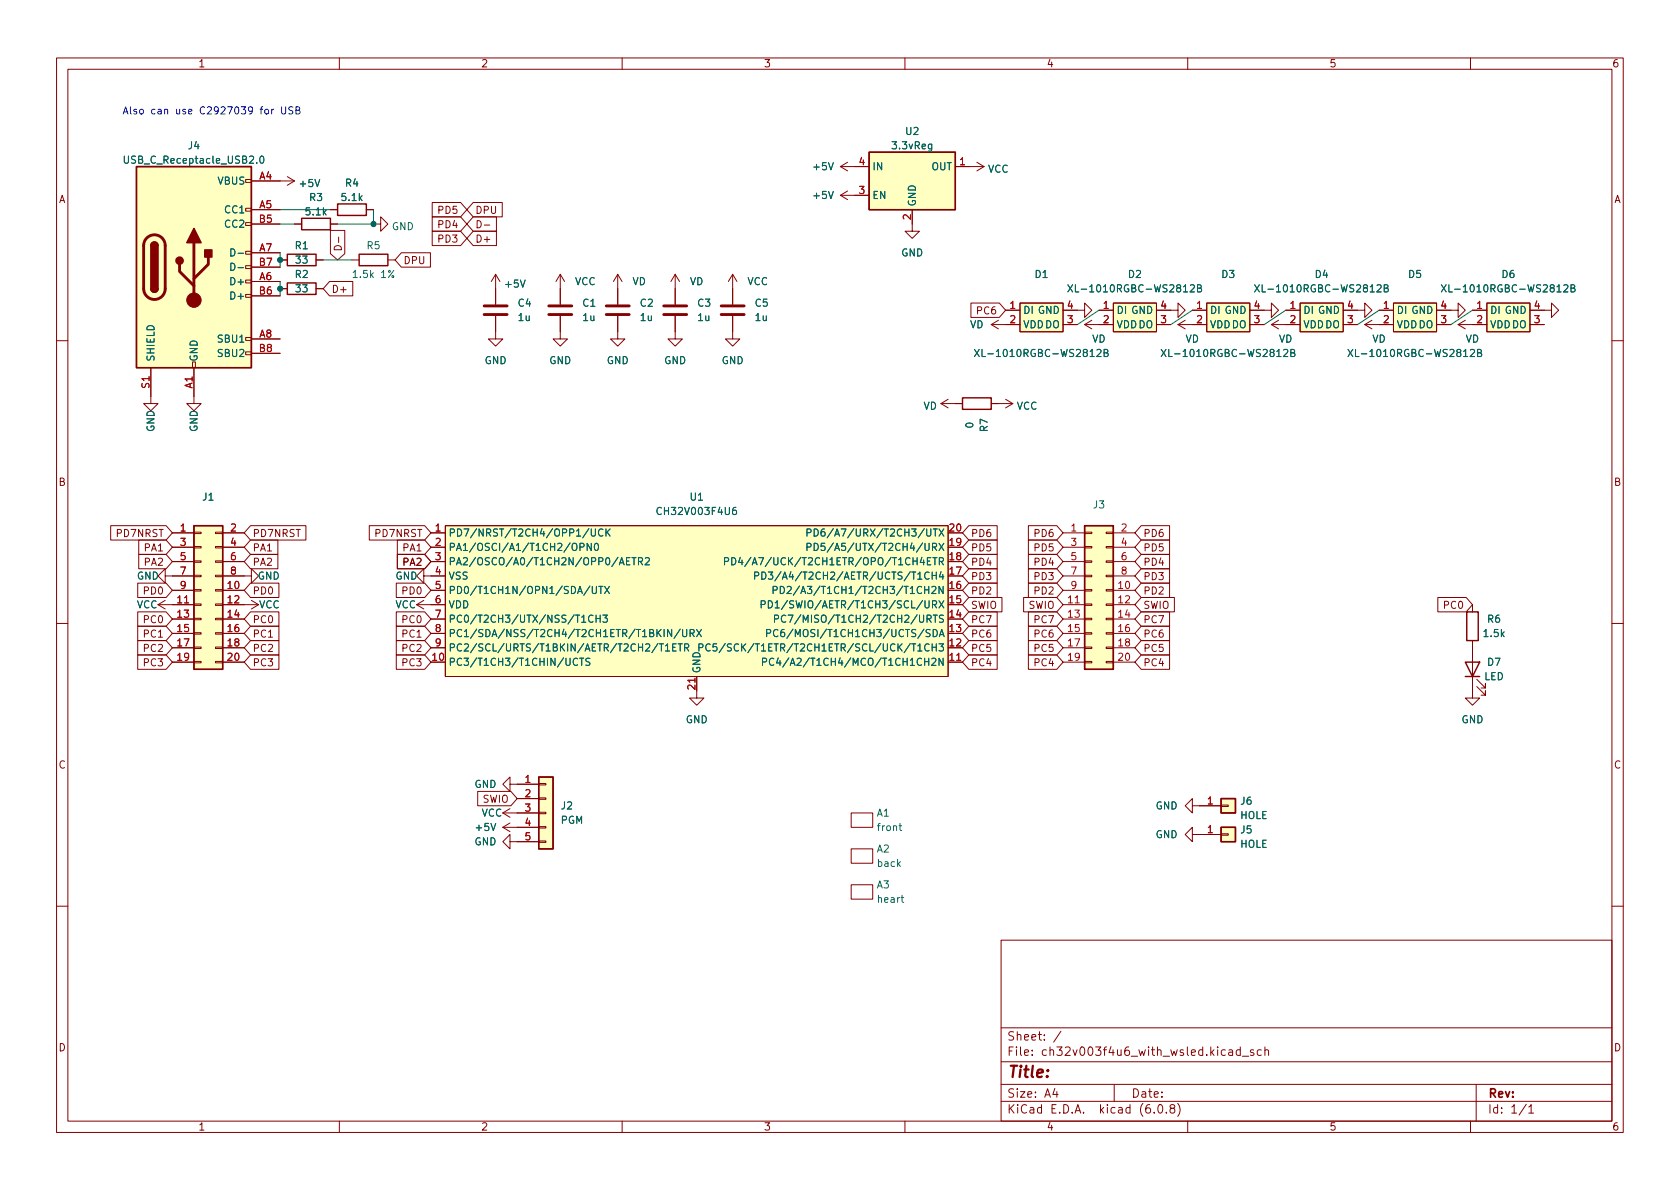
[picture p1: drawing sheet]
<svg xmlns="http://www.w3.org/2000/svg" width="297mm" height="210mm" viewBox="0 0 297 210" stroke-linecap="round" stroke-linejoin="round" font-family="sans-serif">
<g fill="none" stroke="#840000" stroke-width=".18">
<path d="M10 10.2h277v190.1h-277zM12 12.2h273v186.1h-273zM60 10.2v2M110 10.2v2M160 10.2v2M210 10.2v2M260 10.2v2M43.4 39.4h1v.5h-1zM43.4 36.8h1v.5h-1zM43.4 31.7h1v.6h-1zM44.4 32h7.7M44.4 39.6h5.1"/>
<path d="M44.4 37.1h5.1M50.8 31.2l1.3 .8M52.1 32l-1.3 .8M52.1 39.6h1.2M58.4 39.6h1.3M58.4 37.1h1.3M64.8 37.1h1.2M66 39.6h1.3v-1.3l1.3 1.3-1.3 1.3v-1.3M76.4 35.8h5l1.1 1.3-1.1 1.2h-5zM76.4 38.3h5l1.1 1.3-1.1 1.3h-5zM83.7 38.3h4.1v2.6h-4.1l-1.2-1.3zM83.7 35.8h5.1v2.5h-5.1l-1.2-1.2z"/>
<path d="M84.4 39a.64 .64 0 0 1 .7 .6 .64 .64 0 0 1-.7 .7zM85.6 39.8h1M148.6 29.5h5.1M148.6 34.5l1.3 .8M148.6 34.5h5.1M148.6 29.5l1.3 .7M149.9 33.8l-1.3 .7M149.9 28.7l-1.3 .8M161.3 37.1v3.8h1.3l-1.3 1.3-1.3-1.3h1.3M168.9 29.5h5.1M172.7 28.7l1.3 .8M174 29.5l-1.3 .7"/>
<path d="M43.4 59.7h1v.5h-1zM43.4 52.1h1v.5h-1zM43.4 49.5h1v.5h-1zM43.4 47h1v.5h-1zM43.4 44.4h1v.6h-1zM44.4 49.8h5.1M44.4 44.7h5.1M44.4 59.9h5.1M44.4 52.3h5.1M44.4 47.2h5.1M49.5 51h1.3M49.5 46h1.3"/>
<path d="M55.9 51h1.2M55.9 46h1.2M58.3 49.8h4.1v2.5h-4.1l-1.2-1.3zM58.4 40.7h2.6v4.2l-1.3 1.1-1.3-1.1zM59.3 43.6a.66 .66 0 0 1 .7-.1 .66 .66 0 0 1 .4 .7h-1.3zM59.9 41.9v1M62.2 46h1.3M68.6 46h1.2M71 44.7h5.1v2.5h-5.1l-1.2-1.2zM76.4 40.9h5l1.1 1.3-1.1 1.2h-5zM83.7 40.9h4.1v2.5h-4.1l-1.2-1.2zM87.6 55.9v4h1.3l-1.3 1.3-1.2-1.3h1.2"/>
<path d="M87.6 48.5l-.7 1.3M87.6 48.5v5.3M87.6 48.5l.8 1.3M99.1 55.9v4h1.2l-1.2 1.3-1.3-1.3h1.3M99.1 48.5l-.8 1.3M99.1 48.5v5.3M99.1 48.5l.7 1.3M109.2 55.9v4h1.3l-1.3 1.3-1.3-1.3h1.3M109.2 48.5v5.3M109.2 48.5l-.7 1.3M109.2 48.5l.8 1.3M119.4 55.9v4h1.2l-1.2 1.3-1.3-1.3h1.3"/>
<path d="M119.4 48.5v5.3M119.4 48.5l-.8 1.3M119.4 48.5l.7 1.3M129.5 55.9v4h1.3l-1.3 1.3-1.2-1.3h1.2M129.5 48.5v5.3M129.5 48.5l-.7 1.3M129.5 48.5l.8 1.3M171.7 53.6h5l1.1 1.3-1.1 1.2h-5zM175.3 57.4h5M175.3 57.4l1.2 .8M176.5 56.6l-1.2 .8M177.8 54.9h2.5"/>
<path d="M180.3 53.6h7.7v5.1h-7.7zM188 54.9h3.8v-1.3l1.2 1.3-1.2 1.2v-1.2M188 57.4h2.5M191.8 57.4h5M191.8 57.4l1.2 .8M193 56.6l-1.2 .8M194.3 54.9h2.5M196.8 53.6h7.7v5.1h-7.7zM204.5 54.9h3.8v-1.3l1.2 1.3-1.2 1.2v-1.2M204.5 57.4h2.5M208.3 57.4h5.1M208.3 57.4l1.2 .8"/>
<path d="M209.5 56.6l-1.2 .8M210.8 54.9h2.6M213.4 53.6h7.6v5.1h-7.6zM221 54.9h3.8v-1.3l1.3 1.3-1.3 1.2v-1.2M221 57.4h2.5M224.8 57.4h5.1M224.8 57.4l1.3 .8M226.1 56.6l-1.3 .8M227.3 54.9h2.6M229.9 53.6h7.6v5.1h-7.6zM237.5 54.9h3.8v-1.3l1.3 1.3-1.3 1.2v-1.2M237.5 57.4h2.5"/>
<path d="M241.3 57.4h5.1M241.3 57.4l1.3 .8M242.6 56.6l-1.3 .8M243.8 54.9h2.6M246.4 53.6h7.6v5.1h-7.6zM254 54.9h3.8v-1.3l1.3 1.3-1.3 1.2v-1.2M254 57.4h2.5M257.8 57.4h5.1M257.8 57.4l1.3 .8M259.1 56.6l-1.3 .8M260.3 54.9h2.6M262.9 53.6h7.6v5.1h-7.6z"/>
<path d="M270.5 54.9h3.8v-1.3l1.3 1.3-1.3 1.2v-1.2M270.5 57.4h2.5M10 60.2h2M26.7 65v6.4h1.2l-1.2 1.2-1.3-1.2h1.3M34 64h.5v1h-.5zM34.3 65v6.4h1.3l-1.3 1.2-1.3-1.2h1.3M43.4 62.2h1v.5h-1zM44.4 62.5h5.1M166.4 71.4h3.8M166.4 71.4l1.2 .7M167.6 70.6l-1.2 .8M175.3 71.4h3.8"/>
<path d="M177.8 70.6l1.3 .8M179.1 71.4l-1.3 .7M285 60.2h2M19.6 93h9.8l1.1 1.2-1.1 1.3h-9.8zM24.5 98h4.9l1.1 1.3-1.1 1.3h-4.9zM24.5 95.5h4.9l1.1 1.3-1.1 1.2h-4.9zM30.5 94.2h3.8M30.5 96.8h3.8M30.5 99.3h3.8M34.3 99.2h1.3v.2h-1.3zM34.3 96.6h1.3v.3h-1.3zM34.3 94.1h1.3v.3h-1.3z"/>
<path d="M38.1 99.2h1.3v.2h-1.3zM38.1 96.6h1.3v.3h-1.3zM38.1 94.1h1.3v.3h-1.3zM39.4 94.2h3.8M39.4 96.8h3.8M39.4 99.3h3.8M44.3 93h9.8v2.5h-9.8l-1.1-1.3zM44.3 95.5h4.8v2.5h-4.8l-1.1-1.2zM44.3 98h4.8v2.6h-4.8l-1.1-1.3zM65.3 93h9.8l1.1 1.2-1.1 1.3h-9.8zM70.3 98h4.8l1.1 1.3-1.1 1.3h-4.8zM70.3 95.5h4.8l1.1 1.3-1.1 1.2h-4.8z"/>
<path d="M76.2 94.2h2.5M76.2 96.8h2.5M76.2 99.3h2.5M78.7 93h88.9v26.6h-88.9zM171.3 93h5v2.5h-5l-1.1-1.3zM171.3 98h5v2.6h-5l-1.1-1.3zM171.3 95.5h5v2.5h-5l-1.1-1.2zM181.8 95.5h5l1.2 1.3-1.2 1.2h-5zM181.8 93h5l1.2 1.2-1.2 1.3h-5zM181.8 98h5l1.2 1.3-1.2 1.3h-5zM188 94.2h3.8M188 96.8h3.8"/>
<path d="M188 99.3h3.8M191.8 99.2h1.2v.2h-1.2zM191.8 96.6h1.2v.3h-1.2zM191.8 94.1h1.2v.3h-1.2zM195.6 99.2h1.2v.2h-1.2zM195.6 96.6h1.2v.3h-1.2zM195.6 94.1h1.2v.3h-1.2zM196.8 94.2h3.9M196.8 96.8h3.9M196.8 99.3h3.9M201.8 95.5h5v2.5h-5l-1.1-1.2zM201.8 93h5v2.5h-5l-1.1-1.3z"/>
<path d="M201.8 98h5v2.6h-5l-1.1-1.3zM10 110.2h2M24.3 115.8h5.1l1.1 1.3-1.1 1.3h-5.1zM24.3 113.3h5.1l1.1 1.2-1.1 1.3h-5.1zM24.3 108.2h5.1l1.1 1.3-1.1 1.2h-5.1zM24.3 110.7h5.1l1.1 1.3-1.1 1.3h-5.1zM24.3 103.1h5.1l1.1 1.3-1.1 1.3h-5.1zM27.9 106.9h6.4M27.9 106.9l1.3 .8M29.2 101.8v-1.2l-1.3 1.2 1.3 1.3v-1.3h5.1M29.2 106.2l-1.3 .7M30.5 117.1h3.8"/>
<path d="M30.5 104.4h3.8M30.5 109.5h3.8M30.5 112h3.8M30.5 114.5h3.8M34.3 117h1.3v.2h-1.3zM34.3 114.4h1.3v.3h-1.3zM34.3 111.9h1.3v.2h-1.3zM34.3 109.3h1.3v.3h-1.3zM34.3 106.8h1.3v.3h-1.3zM34.3 104.3h1.3v.2h-1.3zM34.3 101.7h1.3v.3h-1.3zM38.1 117h1.3v.2h-1.3z"/>
<path d="M38.1 114.4h1.3v.3h-1.3zM38.1 111.9h1.3v.2h-1.3zM38.1 109.3h1.3v.3h-1.3zM38.1 106.8h1.3v.3h-1.3zM38.1 104.3h1.3v.2h-1.3zM38.1 101.7h1.3v.3h-1.3zM39.4 101.8h5v1.3l1.3-1.3-1.3-1.2v1.2M39.4 106.9h6.3M39.4 117.1h3.8M39.4 104.4h3.8M39.4 109.5h3.8M39.4 112h3.8"/>
<path d="M39.4 114.5h3.8M44.3 110.7h5v2.6h-5l-1.1-1.3zM44.3 113.3h5v2.5h-5l-1.1-1.3zM44.3 108.2h5v2.5h-5l-1.1-1.2zM44.3 103.1h5v2.6h-5l-1.1-1.3zM44.3 115.8h5v2.6h-5l-1.1-1.3zM44.4 106.2l1.3 .7M45.7 106.9l-1.3 .8M70.1 108.2h5l1.1 1.3-1.1 1.2h-5zM70.1 115.8h5l1.1 1.3-1.1 1.3h-5zM70.1 103.1h5l1.1 1.3-1.1 1.3h-5zM70.1 113.3h5l1.1 1.2-1.1 1.3h-5z"/>
<path d="M70.1 110.7h5l1.1 1.3-1.1 1.3h-5zM73.7 106.9h5M73.7 106.9l1.2 .8M74.9 101.8v-1.2l-1.2 1.2 1.2 1.3v-1.3h3.8M74.9 106.2l-1.2 .7M76.2 104.4h2.5M76.2 109.5h2.5M76.2 112h2.5M76.2 114.5h2.5M123.2 119.6v3.8h1.3l-1.3 1.3-1.3-1.3h1.3M167.6 117.1h2.6M171.3 113.3h5v2.5h-5l-1.1-1.3z"/>
<path d="M171.3 115.8h5v2.6h-5l-1.1-1.3zM171.3 103.1h5v2.6h-5l-1.1-1.3zM171.3 100.6h5v2.5h-5l-1.1-1.3zM171.3 108.2h5v2.5h-5l-1.1-1.2zM171.3 110.7h5v2.6h-5l-1.1-1.3zM171.3 105.7h5.9v2.5h-5.9l-1.1-1.3zM181 105.7h5.8l1.2 1.2-1.2 1.3h-5.8zM181.8 113.3h5l1.2 1.2-1.2 1.3h-5zM181.8 108.2h5l1.2 1.3-1.2 1.2h-5zM181.8 115.8h5l1.2 1.3-1.2 1.3h-5zM181.8 110.7h5l1.2 1.3-1.2 1.3h-5zM181.8 100.6h5l1.2 1.2-1.2 1.3h-5z"/>
<path d="M181.8 103.1h5l1.2 1.3-1.2 1.3h-5zM188 106.9h3.8M188 117.1h3.8M188 101.8h3.8M188 104.4h3.8M188 109.5h3.8M188 112h3.8M188 114.5h3.8M191.8 117h1.2v.2h-1.2zM191.8 114.4h1.2v.3h-1.2zM191.8 111.9h1.2v.2h-1.2zM191.8 109.3h1.2v.3h-1.2z"/>
<path d="M191.8 106.8h1.2v.3h-1.2zM191.8 104.3h1.2v.2h-1.2zM191.8 101.7h1.2v.3h-1.2zM195.6 117h1.2v.2h-1.2zM195.6 114.4h1.2v.3h-1.2zM195.6 111.9h1.2v.2h-1.2zM195.6 109.3h1.2v.3h-1.2zM195.6 106.8h1.2v.3h-1.2zM195.6 104.3h1.2v.2h-1.2zM195.6 101.7h1.2v.3h-1.2zM196.8 106.9h3.9M196.8 117.1h3.9"/>
<path d="M196.8 101.8h3.9M196.8 104.4h3.9M196.8 109.5h3.9M196.8 112h3.9M196.8 114.5h3.9M201.8 103.1h5v2.6h-5l-1.1-1.3zM201.8 100.6h5v2.5h-5l-1.1-1.3zM201.8 110.7h5v2.6h-5l-1.1-1.3zM201.8 105.7h5.8v2.5h-5.8l-1.1-1.3zM201.8 113.3h5v2.5h-5l-1.1-1.3zM201.8 115.8h5v2.6h-5l-1.1-1.3zM201.8 108.2h5v2.5h-5l-1.1-1.2z"/>
<path d="M254.2 105.7h5l1.1 1.2-1.1 1.3h-5zM260.3 113.3v10.1h1.3l-1.3 1.3-1.2-1.3h1.2M260.3 106.9v1.3M285 110.2h2M84.5 139.9h5.8l1.1 1.3-1.1 1.3h-5.8zM90.2 138.7v-1.3l-1.3 1.3 1.3 1.2v-1.2h5M95.2 138.6h1.3v.2h-1.3zM261.1 121.4l1.5 1.5v-.7v.7h-.7M261.1 120.1l1.5 1.6v-.8v.8h-.7M88.9 143.8h6.3M88.9 146.3h6.3M88.9 143.8l1.3 .7"/>
<path d="M88.9 146.3l1.3 .8M90.2 148.8v-1.2l-1.3 1.2 1.3 1.3v-1.3h5M90.2 143l-1.3 .8M90.2 145.5l-1.3 .8M91.4 141.2h3.8M95.2 148.7h1.3v.3h-1.3zM95.2 146.2h1.3v.2h-1.3zM95.2 143.6h1.3v.3h-1.3zM95.2 141.1h1.3v.2h-1.3zM150.5 143.8h3.8v2.5h-3.8zM150.5 156.5h3.8v2.5h-3.8zM150.5 150.1h3.8v2.5h-3.8z"/>
<path d="M210.8 147.6v-1.3l-1.3 1.3 1.3 1.2v-1.2h5.1M210.8 142.5v-1.3l-1.3 1.3 1.3 1.3v-1.3h5.1M215.9 142.4h1.3v.2h-1.3zM215.9 147.4h1.3v.3h-1.3zM10 160.2h2M177 166.3h108v32h-108zM285 160.2h2M60 198.3v2M110 198.3v2M160 198.3v2M177 194.8h108M177 191.8h108"/>
<path d="M177 187.8h108M177 181.8h108M186.5 192.5l-.4 1h1M186.9 193v1M187.6 182.4l-1.3 1.9M197 191.8v3M204.1 196.7v.1M204.9 195.4l.2-.1a.81 .81 0 0 1 .6 .7 .81 .81 0 0 1-.3 .8h-.2a.81 .81 0 0 1-.6-.6 .81 .81 0 0 1 .3-.8zM206.2 196.7v.1M207.1 196l-.2-.3v-.2l.2-.2 .5 .1 .1 .2-.1 .2-.6 .2-.1 .3v.4l.2 .1h.5l.1-.3-.1-.4-.2-.1M208.2 195.1a1.72 1.72 0 0 1 0 2.3M210 198.3v2"/>
<path d="M217.3 185.7h.6v.9M217.9 186l-.5 .1a.29 .29 0 0 0-.2 .2 .29 .29 0 0 0 .2 .3h.5M219.3 185.7l-.4-.1-.3 .3v.4l.1 .3h.6M219.3 185.1v1.5M219.6 186.8h1.2M221.6 185.7l-.3-.1-.2 .2v.3l.5 .1v.4h-.5M223 185.7l-.4-.1-.3 .3v.4l.1 .3h.6M223.6 185.8l.3-.2 .3 .1 .1 .9M223.6 185.1v1.5M260 198.3v2M261 191.8v6.5M269.9 195.3l-1.3 1.9"/>
<path d="M270.3 195.8l.4-.5v1.5M270.3 196.8h.9"/>
</g>
<g fill="#ffffc2" stroke="#ffffc2" stroke-width=".18">
<path d="M78.7 93h88.9v26.6h-88.9z"/>
<path d="M191.8 93h5v25.4h-5z"/>
<path d="M246.4 53.6h7.6v5.1h-7.6z"/>
<path d="M262.9 53.6h7.6v5.1h-7.6z"/>
<path d="M95.2 137.4h2.6v12.7h-2.6z"/>
<path d="M196.8 53.6h7.7v5.1h-7.7z"/>
<path d="M213.4 53.6h7.6v5.1h-7.6z"/>
<path d="M229.9 53.6h7.6v5.1h-7.6z"/>
<path d="M34.3 93h5.1v25.4h-5.1z"/>
<path d="M215.9 141.2h2.5v2.6h-2.5z"/>
<path d="M215.9 146.3h2.5v2.5h-2.5z"/>
<path d="M24.1 29.5h20.3v35.5h-20.3z"/>
<path d="M180.3 53.6h7.7v5.1h-7.7z"/>
<path d="M153.7 26.9h15.2v10.2h-15.2z"/>
</g>
<g fill="none" stroke="#006464" stroke-width=".18">
<path d="M22 27.6v1l.2 .3h.3l.2-.3v-1M46.1 27.7l.1-.1a.68 .68 0 0 1 .5 .6 .68 .68 0 0 1-.5 .7l-.1-.2-.2-.3zM40.8 44a.64 .64 0 0 1 .7 .6 .64 .64 0 0 1-.7 .7zM40.8 46.5a.64 .64 0 0 1 .7 .7 .64 .64 0 0 1-.7 .6zM188.8 50.4l.9 1.2M189.7 50.4l-.9 1.2M211.7 51l.6-.1 .1-.2-.1-.2-.6-.1v1.2h.5l.2-.1 .1-.3-.3-.2M221.8 50.4l.9 1.2M222.7 50.4l-.9 1.2M244.7 51l.6-.1 .1-.2v-.2l-.7-.1v1.2h.5l.2-.1 .1-.3-.3-.2M254.8 50.4l.9 1.2M255.7 50.4l-.9 1.2"/>
<path d="M277.8 51l.5-.1 .1-.2v-.2l-.6-.1v1.2h.5l.1-.1 .1-.3-.3-.2M172.3 61.8l.8 1.3M173.1 61.8l-.8 1.3M195.2 62.4l.6-.1 .1-.2-.1-.2-.6-.1v1.3h.5l.2-.2v-.3l-.3-.2M205.3 61.8l.9 1.3M206.2 61.8l-.9 1.3M228.2 62.4l.6-.1 .1-.2-.1-.2-.6-.1v1.3h.5l.2-.2 .1-.3-.3-.2M238.3 61.8l.9 1.3M239.2 61.8l-.9 1.3M261.3 62.4l.5-.1 .1-.2v-.2l-.6-.1v1.3h.4l.2-.2 .1-.3-.3-.2M102.5 96.7h.7l.1-.2-.1-.3-.7-.1v1.2M104.5 93.5v1.1l.3 .2 .3-.1 .2-.1v-1.1"/>
<path d="M104.5 96.1v1.2l-.7-1.2v1.2M105.2 96.2l.2-.1a.68 .68 0 0 1 .4 .6 .68 .68 0 0 1-.4 .6l-.2-.1-.1-.3zM106.6 93.7a.6 .6 0 0 0-.8 .4 .6 .6 0 0 0 .6 .7l.2-.1M107.1 93.5v1.3M107.3 94.1l.6 .7M107.9 93.5l-.8 .8M109.5 99.9l.4-1.3 .4 1.3M110.8 99.2h.4M111.4 98.6h-.6v1.3h.6M111.7 98.6h.8M112.1 98.6v1.3M112.9 99.3l.6-.1 .1-.2v-.3l-.7-.1v1.3"/>
<path d="M113.2 99.3l.4 .6M114.1 98.7l.5-.1 .2 .4-.8 .9h.8M116.9 89.8a.6 .6 0 0 0-.8 .5 .6 .6 0 0 0 .6 .7l.2-.1M128.1 99.3l.6-.1 .1-.2v-.3l-.7-.1v1.3M129.4 98.6a.64 .64 0 0 1 .7 .6 .64 .64 0 0 1-.7 .7zM130.1 89.7l-.3 .1a.86 .86 0 0 0 0 1.2l.4-.1v-.5l-.2-.2-.4 .1-.1 .1M130.9 98.6l-.3 .9h.8M131.2 99v.9M132.8 98.6l-1.1 1.6M142.7 96.7h.6l.1-.2-.1-.3-.6-.1v1.2M142.7 94.2l.6-.1 .1-.1-.1-.3-.6-.2v1.3M144 96.1a.64 .64 0 0 1 .7 .6 .64 .64 0 0 1-.7 .6z"/>
<path d="M144 93.5a.64 .64 0 0 1 .7 .7 .64 .64 0 0 1-.7 .6zM145.8 93.5l-.4 .1a.85 .85 0 0 0 0 1.2l.4-.1 .1-.4-.3-.3-.3 .1-.1 .2M145.8 96.1h-.6v.6l.1-.1h.5l.1 .2-.1 .4-.2 .1-.4-.1M102.1 116.5a.6 .6 0 0 0-.8 .4 .6 .6 0 0 0 .6 .8l.2-.2M102.5 116.4h.7M102.8 116.4v1.3M104.3 116.5l-.5-.1-.2 .1v.4l.6 .2 .1 .3-.2 .3-.5-.1M104.3 103.6l-1.1 1.7M104.7 103.7v1l.3 .3 .3-.1 .1-.2v-1M104.8 108.9a.6 .6 0 0 0-.8 .4 .6 .6 0 0 0 .6 .7l.2-.1M105.4 108.8v1.2M105.4 109.4h.7"/>
<path d="M105.9 103.7h.7M106.1 108.8v1.2M106.2 103.7v1.3M106.6 108.8h.8l-.4 .5 .3 .1v.5l-.2 .1-.5-.1M106.9 103.7l.8 1.3M107.7 103.7l-.8 1.3M116.6 113.9h.7M116.9 113.9v1.2M117.7 114.2l.3-.3v1.2M117.7 115.1h.7M118.8 111.3v1.3l-.8-1.3v1.3M118.9 114.5h.5"/>
<path d="M119.5 113.9h-.6v1.2h.6M119.9 113.9h.7M120.3 111.3l-1.1 1.6M120.3 113.9v1.2M120.7 111.3v1l.2 .3 .4-.1 .1-.2v-1M121.1 114.5h.6l.1-.2-.1-.3-.6-.1v1.2M121.4 114.5l.4 .6M122 112l.6-.1 .1-.2v-.3l-.7-.1v1.3M122.3 112l.4 .6M123.2 111.3l.8 1.3M123.6 114.5h.6l.1-.2-.1-.3-.6-.1v1.2M124 111.3l-.8 1.3"/>
<path d="M125.6 114a.6 .6 0 0 0-.9 .4 .6 .6 0 0 0 .6 .7l.3-.1M126.7 113.9h-.6v.6l.1-.2 .5 .1 .1 .2-.1 .4-.2 .1-.4-.1M128.2 113.8l-1.1 1.6M129.3 113.9h-.5l-.1 .1v.3l.5 .3 .1 .3-.2 .2h-.5M133.4 101.8h.6l.2-.2-.1-.3-.7-.1v1.2M134.6 106.9l.6-.1 .1-.1-.1-.3-.6-.2v1.3M134.7 101.2a.64 .64 0 0 1 .7 .6 .64 .64 0 0 1-.7 .6zM134.8 117.1l.6-.1 .1-.2v-.3l-.7-.1v1.3M135.5 112l.7-.1 .1-.2-.1-.3-.7-.1v1.3M135.9 106.2a.64 .64 0 0 1 .7 .7 .64 .64 0 0 1-.7 .6zM135.9 101.2h.7l-.4 .4 .4 .2v.5l-.2 .1-.5-.1M136.7 104.4l.6-.1 .1-.2v-.3l-.7-.1v1.3"/>
<path d="M136.8 116.5a.6 .6 0 0 0-.8 .4 .6 .6 0 0 0 .6 .8l.2-.2M136.9 109.4h.6l.2-.2-.1-.3-.7-.1v1.2M137.1 106.6l.3-.4v1.3M137.1 107.5h.7M137.5 111.4a.6 .6 0 0 0-.8 .5 .6 .6 0 0 0 .6 .7l.2-.1M137.6 116.3l-.3 .9h.8M137.9 116.8v.9M138 103.7a.64 .64 0 0 1 .7 .6 .64 .64 0 0 1-.7 .7zM138.1 101.1l-1.1 1.6M138.6 111.3l-.3 .1a.85 .85 0 0 0 0 1.2l.4-.1 .1-.5-.3-.2-.4 .1-.1 .1M138.9 108.9a.6 .6 0 0 0-.8 .4 .6 .6 0 0 0 .6 .7l.2-.1M139.2 103.8l.5-.1 .2 .4-.8 .9h.8"/>
<path d="M139.2 106.2l-1.1 1.6M139.4 108.8h.8l-.5 1.2M139.5 116.3l-1.1 1.7M141.4 103.6l-1.1 1.7M141.6 108.7l-1.1 1.6M159 146h.4M159.1 145.6v1.1l.3 .2"/>
</g>
<g fill="none" stroke="#840000" stroke-width=".25">
<path d="M24.1 29.5h20.3v35.5h-20.3zM53.3 38.6h5.1v2h-5.1zM59.7 36.1h5.1v2h-5.1zM153.7 26.9h15.2v10.2h-15.2zM26.7 51a.64 .64 0 0 0 .6 .7 .64 .64 0 0 0 .6-.7M26.7 43.4a.64 .64 0 0 1 .6-.6 .64 .64 0 0 1 .6 .6M50.8 50h5.1v2.1h-5.1zM50.8 45h5.1v2h-5.1zM63.5 45h5.1v2h-5.1zM170.2 70.4h5.1v2h-5.1zM34.3 93h5.1v25.4h-5.1zM191.8 93h5v25.4h-5z"/>
<path d="M259.1 117.1h2.5l-1.3 2.5zM259.1 119.6h2.5M259.3 108.2h2.1v5.1h-2.1zM95.2 137.4h2.6v12.7h-2.6zM215.9 141.2h2.5v2.6h-2.5zM215.9 146.3h2.5v2.5h-2.5z"/>
</g>
<g fill="none" stroke="#840000" stroke-width=".51">
<path d="M26 42.1a1.91 1.91 0 0 1 2-.4 1.91 1.91 0 0 1 1.2 1.7v7.7a1.91 1.91 0 0 1-1.9 1.9 1.91 1.91 0 0 1-1.9-1.9v-7.8l.2-.7zM31.7 46.7v1.3l2.6 2.5M34.3 42.9v10.2M36.8 45.5v1.2l-2.5 2.6M85.6 55.6h4.1M85.6 54.1h4.1M97 55.6h4.1M97 54.1h4.1M107.2 55.6h4.1M107.2 54.1h4.1M117.3 55.6h4.1M117.3 54.1h4.1"/>
<path d="M127.5 55.6h4.1M127.5 54.1h4.1"/>
</g>
<g fill="#840000" stroke="#840000" stroke-width=".25">
<path d="M26.7 51h1.2a.64 .64 0 0 1-.6 .7 .64 .64 0 0 1-.6-.7z"/>
<path d="M26.7 43.4h1.2v7.6h-1.2z"/>
<path d="M26.9 43a.64 .64 0 0 1 .6-.2 .64 .64 0 0 1 .4 .6h-1.2z"/>
<path d="M34.3 40.4l1.3 2.5h-2.6z"/>
<path d="M36.2 44.2h1.3v1.3h-1.3z"/>
<circle cx="31.7" cy="46.1" r=".63"/>
</g>
<circle cx="34.3" cy="53.1" r="1.27" fill="#840000" stroke="#840000" stroke-width=".18"/>
<path d="M48 19.3v.9M48.4 19.3l-.4 .3M49.8 18.9v1l.2 .3h.3l.2-.3v-1M51.8 18.9h-.5l-.2 .1v.4l.6 .2 .1 .3-.3 .3-.4-.1M52.3 19.5l.6-.1 .1-.1-.1-.3-.6-.1v1.3h.5l.2-.2 .1-.3-.3-.2" fill="none" stroke="#0000c2" stroke-width=".18"/>
<path d="M49.5 37.1h8.9M49.5 39.6h2.6M66 37.1v2.5h-6.3M49.5 44.7v2.5M49.5 49.8v2.5M57.1 46h5.1M194.3 54.9l-3.8 2.5M210.8 54.9l-3.8 2.5M227.3 54.9l-3.8 2.5M243.8 54.9l-3.8 2.5M260.3 54.9l-3.8 2.5" fill="none" stroke="#009600" stroke-width=".18"/>
<g fill="#009600" stroke="#009600" stroke-width=".18">
<circle cx="49.5" cy="51" r=".46"/>
<circle cx="66" cy="39.6" r=".46"/>
<circle cx="49.5" cy="46" r=".46"/>
</g>
<text font-size="2.8" fill="#840000" x="178" y="190.6">Title:</text>
<g font-size="2.1" fill="#840000">
<text x="178" y="184">Sheet: /</text>
<text x="178" y="186.7">File: ch32v003f4u6_with_wsled.kicad_sch</text>
<text x="178" y="196.9">KiCad E.D.A. kicad (6.0.8)</text>
<text x="178" y="194.1">Size: A4</text>
<text x="200" y="194.1">Date:</text>
<text x="263" y="194.1">Rev:</text>
<text x="263" y="196.9">Id: 1/1</text>
</g>
<g font-size="1.8" fill="#840000">
<text x="35" y="11.9">1</text>
<text x="85" y="11.9">2</text>
<text x="135" y="11.9">3</text>
<text x="185" y="11.9">4</text>
<text x="235" y="11.9">5</text>
<text x="285" y="11.9">6</text>
<text x="10.3" y="35.9">A</text>
<text x="285.3" y="35.9">A</text>
<text x="77.7" y="37.8">PD5</text>
<text x="77.7" y="40.3">PD4</text>
<text x="84" y="37.8">DPU</text>
<text x="71.3" y="46.7">DPU</text>
<text x="77.7" y="42.9">PD3</text>
<text x="84" y="42.9">D+</text>
<text x="58.6" y="51.8">D+</text>
<text x="172.9" y="55.6">PC6</text>
<text x="10.3" y="85.9">B</text>
<text x="285.3" y="85.9">B</text>
<text x="20.8" y="95">PD7NRST</text>
<text x="44.6" y="95">PD7NRST</text>
<text x="66.5" y="95">PD7NRST</text>
<text x="171.6" y="95">PD6</text>
<text x="183.1" y="95">PD6</text>
<text x="202.1" y="95">PD6</text>
<text x="25.6" y="100">PA2</text>
<text x="25.6" y="97.5">PA1</text>
<text x="44.6" y="97.5">PA1</text>
<text x="44.6" y="100">PA2</text>
<text x="71.3" y="100">PA2</text>
<text x="71.3" y="97.5">PA1</text>
<text x="171.6" y="100">PD4</text>
<text x="171.6" y="97.5">PD5</text>
<text x="183.1" y="97.5">PD5</text>
<text x="183.1" y="100">PD4</text>
<text x="202.1" y="97.5">PD5</text>
<text x="202.1" y="100">PD4</text>
<text x="25.6" y="105.1">PD0</text>
<text x="44.6" y="105.1">PD0</text>
<text x="71.3" y="105.1">PD0</text>
<text x="171.6" y="105.1">PD2</text>
<text x="171.6" y="102.6">PD3</text>
<text x="171.6" y="107.7">SWIO</text>
<text x="181.8" y="107.7">SWIO</text>
<text x="183.1" y="102.6">PD3</text>
<text x="183.1" y="105.1">PD2</text>
<text x="202.1" y="105.1">PD2</text>
<text x="202.1" y="102.6">PD3</text>
<text x="202.1" y="107.7">SWIO</text>
<text x="255.5" y="107.7">PC0</text>
<text x="25.6" y="110.2">PC0</text>
<text x="25.6" y="112.7">PC1</text>
<text x="44.6" y="112.7">PC1</text>
<text x="44.6" y="110.2">PC0</text>
<text x="71.3" y="110.2">PC0</text>
<text x="71.3" y="112.7">PC1</text>
<text x="171.6" y="110.2">PC7</text>
<text x="171.6" y="112.7">PC6</text>
<text x="183.1" y="110.2">PC7</text>
<text x="183.1" y="112.7">PC6</text>
<text x="202.1" y="112.7">PC6</text>
<text x="202.1" y="110.2">PC7</text>
<text x="25.6" y="117.8">PC3</text>
<text x="25.6" y="115.3">PC2</text>
<text x="44.6" y="115.3">PC2</text>
<text x="44.6" y="117.8">PC3</text>
<text x="71.3" y="117.8">PC3</text>
<text x="71.3" y="115.3">PC2</text>
<text x="171.6" y="115.3">PC5</text>
<text x="171.6" y="117.8">PC4</text>
<text x="183.1" y="115.3">PC5</text>
<text x="183.1" y="117.8">PC4</text>
<text x="202.1" y="115.3">PC5</text>
<text x="202.1" y="117.8">PC4</text>
<text x="10.3" y="135.9">C</text>
<text x="285.3" y="135.9">C</text>
<text x="85.3" y="141.9">SWIO</text>
<text x="10.3" y="185.9">D</text>
<text x="285.3" y="185.9">D</text>
<text x="35" y="199.9">1</text>
<text x="85" y="199.9">2</text>
<text x="135" y="199.9">3</text>
<text x="185" y="199.9">4</text>
<text x="235" y="199.9">5</text>
<text x="285" y="199.9">6</text>
</g>
<text font-size="1.8" fill="#0000c2" x="21.6" y="20.2">Also can use C2927039 for USB</text>
<g font-size="1.8" fill="#006464">
<text x="160.2" y="23.9">U2</text>
<text x="22.5" y="28.9">USB_C_Receptacle_USB2.0</text>
<text x="33.3" y="26.4">J4</text>
<text x="157.9" y="26.4">3.3vReg</text>
<text x="38.5" y="32.6">VBUS</text>
<text x="53.1" y="33.1">+5V</text>
<text x="54.7" y="35.5">R3</text>
<text x="60.5" y="35.5">5.1k</text>
<text x="61.1" y="33">R4</text>
<text x="143.9" y="35.2">+5V</text>
<text x="143.9" y="30.1">+5V</text>
<text x="154.2" y="35.2">EN</text>
<text x="154.2" y="30.1">IN</text>
<text x="164.7" y="30.1">OUT</text>
<text x="174.7" y="30.5">VCC</text>
<text x="39.9" y="37.7">CC1</text>
<text x="39.9" y="40.3">CC2</text>
<text x="54.2" y="38.1">5.1k</text>
<text x="69.3" y="40.7">GND</text>
<text x="161.9" y="36.6" transform="rotate(-90 161.9 36.6)">GND</text>
<text x="41.6" y="45.3">D-</text>
<text x="41.6" y="47.9">D-</text>
<text x="52.2" y="44.1">R1</text>
<text x="52.4" y="46.6">33</text>
<text x="64.9" y="44.1">R5</text>
<text x="159.3" y="45.3">GND</text>
<text x="41.1" y="50.4">D+</text>
<text x="41.1" y="53">D+</text>
<text x="52.2" y="49.1">R2</text>
<text x="52.4" y="51.7">33</text>
<text x="62.8" y="49.1">1.5k 1%</text>
<text x="89.4" y="50.8">+5V</text>
<text x="101.6" y="50.4">VCC</text>
<text x="111.8" y="50.4">VD</text>
<text x="122" y="50.4">VD</text>
<text x="132.1" y="50.4">VCC</text>
<text x="183" y="49.1">D1</text>
<text x="190.3" y="51.7">XL-1010RGBC-WS2812B</text>
<text x="199.5" y="49.1">D2</text>
<text x="216" y="49.1">D3</text>
<text x="223.4" y="51.7">XL-1010RGBC-WS2812B</text>
<text x="232.5" y="49.1">D4</text>
<text x="249.1" y="49.1">D5</text>
<text x="256.4" y="51.7">XL-1010RGBC-WS2812B</text>
<text x="265.6" y="49.1">D6</text>
<text x="91.6" y="54.2">C4</text>
<text x="91.7" y="56.8">1u</text>
<text x="103.1" y="54.2">C1</text>
<text x="103.1" y="56.8">1u</text>
<text x="113.2" y="54.2">C2</text>
<text x="113.3" y="56.8">1u</text>
<text x="123.4" y="54.2">C3</text>
<text x="123.4" y="56.8">1u</text>
<text x="133.5" y="54.2">C5</text>
<text x="133.6" y="56.8">1u</text>
<text x="171.5" y="58">VD</text>
<text x="180.8" y="55.5">DI GND</text>
<text x="180.8" y="58">VDDDO</text>
<text x="197.4" y="55.5">DI GND</text>
<text x="197.4" y="58">VDDDO</text>
<text x="213.9" y="55.5">DI GND</text>
<text x="213.9" y="58">VDDDO</text>
<text x="230.4" y="55.5">DI GND</text>
<text x="230.4" y="58">VDDDO</text>
<text x="246.9" y="55.5">DI GND</text>
<text x="246.9" y="58">VDDDO</text>
<text x="263.4" y="55.5">DI GND</text>
<text x="263.4" y="58">VDDDO</text>
<text x="27.3" y="64" transform="rotate(-90 27.3 64)">SHIELD</text>
<text x="34.9" y="64" transform="rotate(-90 34.9 64)">GND</text>
<text x="38.7" y="60.6">SBU1</text>
<text x="38.7" y="63.1">SBU2</text>
<text x="85.7" y="64.4">GND</text>
<text x="97.1" y="64.4">GND</text>
<text x="107.3" y="64.4">GND</text>
<text x="117.4" y="64.4">GND</text>
<text x="127.6" y="64.4">GND</text>
<text x="173.8" y="63.1">XL-1010RGBC-WS2812B</text>
<text x="193.1" y="60.6">VD</text>
<text x="206.8" y="63.1">XL-1010RGBC-WS2812B</text>
<text x="209.6" y="60.6">VD</text>
<text x="226.1" y="60.6">VD</text>
<text x="239.9" y="63.1">XL-1010RGBC-WS2812B</text>
<text x="242.6" y="60.6">VD</text>
<text x="259.1" y="60.6">VD</text>
<text x="27.3" y="76.4" transform="rotate(-90 27.3 76.4)">GND</text>
<text x="34.9" y="76.4" transform="rotate(-90 34.9 76.4)">GND</text>
<text x="163.2" y="72.4">VD</text>
<text x="172.1" y="75.7" transform="rotate(-90 172.1 75.7)">0</text>
<text x="174.6" y="76.3" transform="rotate(-90 174.6 76.3)">R7</text>
<text x="179.7" y="72.4">VCC</text>
<text x="35.8" y="88.5">J1</text>
<text x="122.1" y="88.5">U1</text>
<text x="193.3" y="89.9">J3</text>
<text x="79.2" y="94.9">PD7/NRST/T2CH4/OPP1/UCK</text>
<text x="116.7" y="91.1">CH32V003F4U6</text>
<text x="146.6" y="94.9">PD6/A7/URX/T2CH3/UTX</text>
<text x="79.2" y="97.4">PA1/OSCI/A1/T1CH2/OPN0</text>
<text x="79.2" y="99.9">PA2/OSCO/A0/T1CH2N/OPP0/AETR2</text>
<text x="132.9" y="99.9">PD4/A7/UCK/T2CH1ETR/OPO/T1CH4ETR</text>
<text x="146.6" y="97.4">PD5/A5/UTX/T2CH4/URX</text>
<text x="24.2" y="107.6">VCC</text>
<text x="24.2" y="102.5">GND</text>
<text x="45.6" y="102.5">GND</text>
<text x="45.8" y="107.6">VCC</text>
<text x="69.9" y="107.6">VCC</text>
<text x="69.9" y="102.5">GND</text>
<text x="79.2" y="102.5">VSS</text>
<text x="79.2" y="105">PD0/T1CH1N/OPN1/SDA/UTX</text>
<text x="79.2" y="107.6">VDD</text>
<text x="138.1" y="102.5">PD3/A4/T2CH2/AETR/UCTS/T1CH4</text>
<text x="138.8" y="107.6">PD1/SWIO/AETR/T1CH3/SCL/URX</text>
<text x="141.4" y="105">PD2/A3/T1CH1/T2CH3/T1CH2N</text>
<text x="79.2" y="110.1">PC0/T2CH3/UTX/NSS/T1CH3</text>
<text x="79.2" y="112.6">PC1/SDA/NSS/T2CH4/T2CH1ETR/T1BKIN/URX</text>
<text x="139.5" y="112.6">PC6/MOSI/T1CH1CH3/UCTS/SDA</text>
<text x="141.2" y="110.1">PC7/MISO/T1CH2/T2CH2/URTS</text>
<text x="262.4" y="112.6">1.5k</text>
<text x="263" y="110.1">R6</text>
<text x="79.2" y="117.7">PC3/T1CH3/T1CHIN/UCTS</text>
<text x="79.2" y="115.2">PC2/SCL/URTS/T1BKIN/AETR/T2CH2/T1ETR</text>
<text x="123.8" y="119.1" transform="rotate(-90 123.8 119.1)">GND</text>
<text x="129.3" y="115.2">PC5/SCK/T1ETR/T2CH1ETR/SCL/UCK/T1CH3</text>
<text x="139.3" y="117.7">PC4/A2/T1CH4/MCO/T1CH1CH2N</text>
<text x="263" y="117.7">D7</text>
<text x="262.4" y="120.3">LED</text>
<text x="121.2" y="127.9">GND</text>
<text x="258.4" y="127.9">GND</text>
<text x="83.9" y="139.3">GND</text>
<text x="99.2" y="143.1">J2</text>
<text x="204.3" y="143.1">GND</text>
<text x="219.4" y="142.3">J6</text>
<text x="83.9" y="149.5">GND</text>
<text x="84.2" y="146.9">+5V</text>
<text x="85.1" y="144.4">VCC</text>
<text x="99.1" y="145.7">PGM</text>
<text x="155" y="144.4">A1</text>
<text x="155.3" y="146.9">front</text>
<text x="204.3" y="148.2">GND</text>
<text x="219.2" y="144.8">HOLE</text>
<text x="219.2" y="149.9">HOLE</text>
<text x="219.4" y="147.4">J5</text>
<text x="155" y="150.7">A2</text>
<text x="155.2" y="153.3">back</text>
<text x="155" y="157.1">A3</text>
<text x="155.3" y="159.6">heart</text>
</g>
<g font-size="1.8" fill="#a90000">
<text x="151.9" y="29.2">4</text>
<text x="169.7" y="29.2">1</text>
<text x="45.9" y="31.7">A4</text>
<text x="151.9" y="34.3">3</text>
<text x="45.9" y="36.8">A5</text>
<text x="45.9" y="39.4">B5</text>
<text x="161" y="38.8" transform="rotate(-90 161 38.8)">2</text>
<text x="45.9" y="44.4">A7</text>
<text x="45.9" y="47">B7</text>
<text x="45.9" y="49.5">A6</text>
<text x="45.9" y="52.1">B6</text>
<text x="45.9" y="59.7">A8</text>
<text x="178.6" y="54.6">1</text>
<text x="178.6" y="57.1">2</text>
<text x="188.7" y="57.1">3</text>
<text x="188.7" y="54.6">4</text>
<text x="195.1" y="54.6">1</text>
<text x="195.1" y="57.1">2</text>
<text x="205.2" y="57.1">3</text>
<text x="205.2" y="54.6">4</text>
<text x="211.6" y="54.6">1</text>
<text x="211.6" y="57.1">2</text>
<text x="221.8" y="57.1">3</text>
<text x="221.8" y="54.6">4</text>
<text x="228.1" y="54.6">1</text>
<text x="228.1" y="57.1">2</text>
<text x="238.3" y="57.1">3</text>
<text x="238.3" y="54.6">4</text>
<text x="244.6" y="54.6">1</text>
<text x="244.6" y="57.1">2</text>
<text x="254.8" y="57.1">3</text>
<text x="254.8" y="54.6">4</text>
<text x="261.1" y="54.6">1</text>
<text x="261.1" y="57.1">2</text>
<text x="271.3" y="57.1">3</text>
<text x="271.3" y="54.6">4</text>
<text x="45.9" y="62.2">B8</text>
<text x="26.4" y="68.6" transform="rotate(-90 26.4 68.6)">S1</text>
<text x="34" y="68.7" transform="rotate(-90 34 68.7)">A1</text>
<text x="31.9" y="94">1</text>
<text x="40.8" y="94">2</text>
<text x="77" y="94">1</text>
<text x="167.9" y="94">20</text>
<text x="189.4" y="94">1</text>
<text x="198.3" y="94">2</text>
<text x="31.9" y="96.5">3</text>
<text x="31.9" y="99.1">5</text>
<text x="31.9" y="101.6">7</text>
<text x="40.8" y="96.5">4</text>
<text x="40.8" y="99.1">6</text>
<text x="40.8" y="101.6">8</text>
<text x="77" y="96.5">2</text>
<text x="77" y="99.1">3</text>
<text x="77" y="101.6">4</text>
<text x="167.9" y="101.6">17</text>
<text x="167.9" y="99.1">18</text>
<text x="167.9" y="96.5">19</text>
<text x="189.4" y="96.5">3</text>
<text x="189.4" y="99.1">5</text>
<text x="189.4" y="101.6">7</text>
<text x="198.3" y="96.5">4</text>
<text x="198.3" y="99.1">6</text>
<text x="198.3" y="101.6">8</text>
<text x="31.4" y="106.7">11</text>
<text x="31.9" y="104.1">9</text>
<text x="40.3" y="104.1">10</text>
<text x="40.3" y="106.7">12</text>
<text x="77" y="104.1">5</text>
<text x="77" y="106.7">6</text>
<text x="167.9" y="106.7">15</text>
<text x="167.9" y="104.1">16</text>
<text x="188.9" y="106.7">11</text>
<text x="189.4" y="104.1">9</text>
<text x="197.8" y="104.1">10</text>
<text x="197.8" y="106.7">12</text>
<text x="31.4" y="109.2">13</text>
<text x="31.4" y="111.8">15</text>
<text x="40.3" y="109.2">14</text>
<text x="40.3" y="111.8">16</text>
<text x="77" y="109.2">7</text>
<text x="77" y="111.8">8</text>
<text x="167.9" y="111.8">13</text>
<text x="167.9" y="109.2">14</text>
<text x="188.9" y="109.2">13</text>
<text x="188.9" y="111.8">15</text>
<text x="197.8" y="109.2">14</text>
<text x="197.8" y="111.8">16</text>
<text x="31.4" y="114.3">17</text>
<text x="31.4" y="116.8">19</text>
<text x="40.3" y="114.3">18</text>
<text x="40.3" y="116.8">20</text>
<text x="76.5" y="116.8">10</text>
<text x="77" y="114.3">9</text>
<text x="167.9" y="116.8">11</text>
<text x="167.9" y="114.3">12</text>
<text x="188.9" y="114.3">17</text>
<text x="188.9" y="116.8">19</text>
<text x="197.8" y="114.3">18</text>
<text x="197.8" y="116.8">20</text>
<text x="122.9" y="121.9" transform="rotate(-90 122.9 121.9)">21</text>
<text x="92.9" y="138.4">1</text>
<text x="92.9" y="141">2</text>
<text x="92.9" y="143.5">3</text>
<text x="213.5" y="142.2">1</text>
<text x="92.9" y="146">4</text>
<text x="92.9" y="148.6">5</text>
<text x="213.5" y="147.3">1</text>
</g>
</svg>
